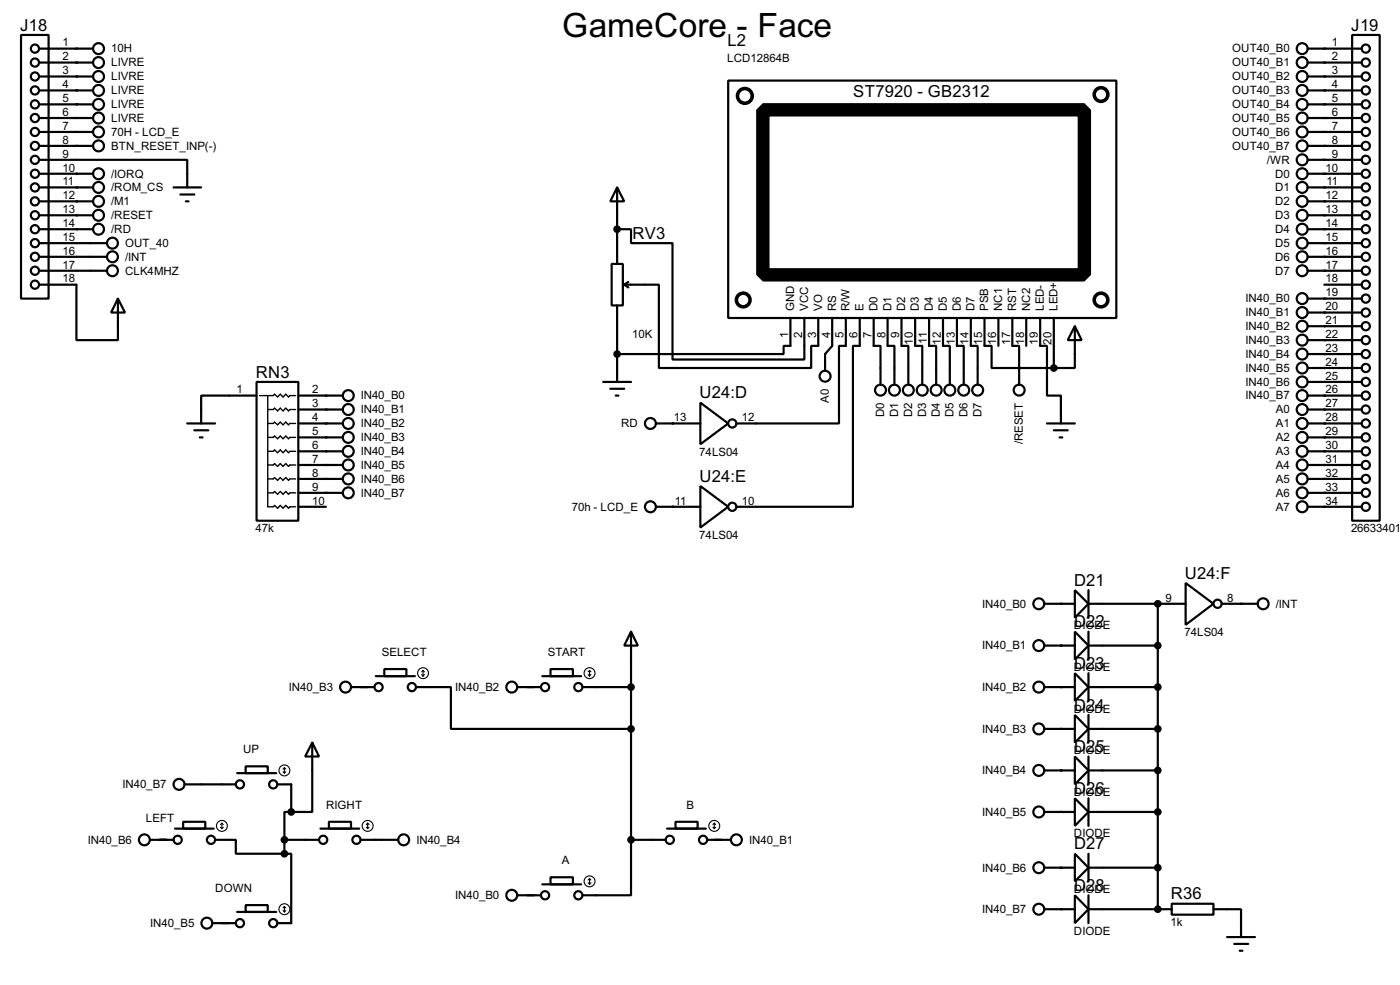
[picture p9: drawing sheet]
<svg xmlns="http://www.w3.org/2000/svg" width="256mm" height="180mm" viewBox="0 0 256 180" stroke-linecap="round" stroke-linejoin="round" font-family="sans-serif">
<g fill="#000">
<circle cx="14" cy="14" r=".2"/>
<circle cx="14" cy="11.5" r=".2"/>
<circle cx="14" cy="16.6" r=".2"/>
<circle cx="14" cy="8.9" r=".2"/>
<circle cx="14" cy="19.1" r=".2"/>
<circle cx="242.6" cy="8.9" r=".2"/>
<circle cx="242.6" cy="11.5" r=".2"/>
<circle cx="242.6" cy="14" r=".2"/>
<circle cx="242.6" cy="16.6" r=".2"/>
<circle cx="242.6" cy="19.1" r=".2"/>
<circle cx="14" cy="24.2" r=".2"/>
<circle cx="14" cy="36.9" r=".2"/>
<circle cx="14" cy="26.7" r=".2"/>
<circle cx="14" cy="34.3" r=".2"/>
<circle cx="14" cy="39.4" r=".2"/>
<circle cx="14" cy="21.6" r=".2"/>
<circle cx="14" cy="31.8" r=".2"/>
<circle cx="242.6" cy="34.3" r=".2"/>
<circle cx="242.6" cy="21.6" r=".2"/>
<circle cx="242.6" cy="24.2" r=".2"/>
<circle cx="242.6" cy="26.7" r=".2"/>
<circle cx="242.6" cy="29.3" r=".2"/>
<circle cx="242.6" cy="31.8" r=".2"/>
<circle cx="242.6" cy="36.9" r=".2"/>
<circle cx="242.6" cy="39.4" r=".2"/>
<circle cx="14" cy="42" r=".2"/>
<circle cx="242.6" cy="54.7" r=".2"/>
<circle cx="242.6" cy="42" r=".2"/>
<circle cx="242.6" cy="44.5" r=".2"/>
<circle cx="242.6" cy="49.6" r=".2"/>
<circle cx="242.6" cy="57.2" r=".2"/>
<circle cx="242.6" cy="47" r=".2"/>
<circle cx="242.6" cy="59.7" r=".2"/>
<circle cx="59.7" cy="72.4" r=".2"/>
<circle cx="59.7" cy="75" r=".2"/>
<circle cx="59.7" cy="77.5" r=".2"/>
<circle cx="123.2" cy="77.5" r=".2"/>
<circle cx="242.6" cy="64.8" r=".2"/>
<circle cx="242.6" cy="67.4" r=".2"/>
<circle cx="242.6" cy="69.9" r=".2"/>
<circle cx="242.6" cy="72.4" r=".2"/>
<circle cx="242.6" cy="77.5" r=".2"/>
<circle cx="242.6" cy="75" r=".2"/>
<circle cx="242.6" cy="62.3" r=".2"/>
<circle cx="59.7" cy="90.2" r=".2"/>
<circle cx="59.7" cy="82.6" r=".2"/>
<circle cx="59.7" cy="80.1" r=".2"/>
<circle cx="59.7" cy="85.1" r=".2"/>
<circle cx="59.7" cy="87.7" r=".2"/>
<circle cx="123.2" cy="92.8" r=".2"/>
<circle cx="242.6" cy="82.6" r=".2"/>
<circle cx="242.6" cy="90.2" r=".2"/>
<circle cx="242.6" cy="80.1" r=".2"/>
<circle cx="242.6" cy="87.7" r=".2"/>
<circle cx="242.6" cy="92.8" r=".2"/>
<circle cx="242.6" cy="85.1" r=".2"/>
<circle cx="194.4" cy="110.5" r=".2"/>
<circle cx="194.4" cy="118.2" r=".2"/>
<circle cx="212.1" cy="110.5" r=".2"/>
<circle cx="227.4" cy="110.5" r=".2"/>
<circle cx="194.4" cy="133.4" r=".2"/>
<circle cx="194.4" cy="125.8" r=".2"/>
<circle cx="194.4" cy="148.6" r=".2"/>
<circle cx="194.4" cy="158.8" r=".2"/>
<circle cx="194.4" cy="141" r=".2"/>
<circle cx="194.4" cy="166.4" r=".2"/>
<circle cx="212.1" cy="166.4" r=".2"/>
</g>
<g fill="none" stroke="#000" stroke-width=".4">
<path d="M3.9 6.4h5v48.3h-5zM7.2 11.5h9.9M7.2 14h9.9M7.2 16.6h9.9M7.2 19.1h9.9M7.2 8.9h9.9M133.4 14.8h71.1v43.4h-71.1zM239.6 11.5h9.9M239.6 14h9.9M239.6 16.6h9.9M239.6 19.1h9.9M239.6 8.9h9.9"/>
<path d="M247.7 6.4h5.1v88.9h-5.1zM7.2 29.3h27.1v5M7.2 34.3h9.9M7.2 36.9h9.9M7.2 21.6h9.9M7.2 24.2h9.9M7.2 26.7h9.9M7.2 31.8h9.9M7.2 39.4h9.9M31.8 34.3h5.1M33.1 35.6h2.5M34.1 36.9h.5"/>
<path d="M113.1 34.3l1.3 2.6h-2.6zM113.1 34.3v14M239.6 34.3h9.9M239.6 36.9h9.9M239.6 21.6h9.9M239.6 24.2h9.9M239.6 26.7h9.9M239.6 31.8h9.9M239.6 39.4h9.9M239.6 29.3h9.9M7.2 52.1h6.8v10.2h7.6v-7.6M7.2 44.5h12.4"/>
<path d="M7.2 47h12.4M7.2 49.6h12.4M7.2 42h9.9M21.6 54.7l1.3 2.5h-2.5zM112.1 48.3h2v7.6h-2zM113.1 42h2.5v2.5h7.6v21.3h24.2v-7.6M113.1 55.9v14M114.4 52.1h6.3v15.3h27.9v-4.1h1.3v-5.1M114.4 52.1l.7 .5M115.1 51.6l-.7 .5M144.8 58.2v5.1h-1.2v1.5h-30.5M152.5 58.2v5.1l-1.3 1.5v3.1"/>
<path d="M155 58.2v5.1h-1.3v14.2h-18.8M157.5 58.2v5.1h-1.2v29.5h-21.4M160.1 58.2v5.1h1.2v7.1M162.6 58.2v5.1h1.3v7.1M165.2 58.2v5.1h1.2v7.1M167.7 58.2v5.1h1.3v7.1M170.2 58.2v5.1h1.3v7.1M172.8 58.2v5.1h1.2v7.1M175.3 58.2v5.1h1.3v7.1M177.9 58.2v5.1h1.2v7.1M180.4 58.2v5.1h1.3v4.1h11.4M182.9 58.2v5.1"/>
<path d="M185.5 58.2v5.1h1.2v7.1M188 58.2v5.1M190.6 58.2v5.1h1.2v9.1h2.6v5.1M193.1 58.2v9.2M196.9 59.7l1.3 2.6h-2.6zM196.9 59.7v7.7h-3.8M239.6 44.5h9.9M239.6 47h9.9M239.6 49.6h9.9M239.6 54.7h9.9M239.6 57.2h9.9M239.6 59.7h9.9"/>
<path d="M239.6 42h9.9M242.6 52.1h6.9M34.3 77.5h5.1M35.6 78.8h2.6M47 69.9h7.7v25.4h-7.7zM47 72.4h-10.1v5.1M54.7 72.4h8.1M54.7 75h8.1M54.7 77.5h8.1M110.5 69.9h5.1M111.8 71.2h2.6M112.8 72.4h.5"/>
<path d="M120.2 77.5h8.1M128.3 73.7l5.1 3.8-5.1 3.8zM191.8 77.5h5.1M193.1 78.8h2.5M239.6 62.3h9.9M239.6 64.8h9.9M239.6 67.4h9.9M239.6 69.9h9.9M239.6 72.4h9.9M239.6 75h9.9M239.6 77.5h9.9M36.6 80.1h.5"/>
<path d="M54.7 82.6h8.1M54.7 92.8h5M54.7 90.2h8.1M54.7 85.1h8.1M54.7 80.1h8.1M54.7 87.7h8.1M120.2 92.8h8.1M128.3 89l5.1 3.8-5.1 3.8zM194.1 80.1h.5M239.6 82.6h9.9M239.6 92.8h9.9M239.6 90.2h9.9"/>
<path d="M239.6 85.1h9.9M239.6 80.1h9.9M239.6 87.7h9.9M115.6 115.6l1.3 2.6h-2.5zM115.6 115.6v38.1M191.3 118.2h5.6M191.3 110.5h5.6M196.9 108l2.5 2.5-2.5 2.6zM196.9 115.6l2.5 2.6-2.5 2.5zM199.4 118.2h12.7M199.4 110.5h17.8M199.4 108v5.1"/>
<path d="M199.4 115.6v5.1M212.1 110.5v55.9M217.2 106.7l5.1 3.8-5.1 3.9zM223.8 110.5h6.6M57.2 135.9l1.3 2.6h-2.6zM57.2 135.9v12.7h-3.8M64.3 125.8h4.3M68.9 123.8h7.1M70.4 122.5h4.1v1.3h-4.1zM76.3 125.8h6.3v7.6h33M94.8 125.8h4.3M99.4 123.8h7.1"/>
<path d="M100.9 122.5h4.1v1.3h-4.1zM106.7 125.8h8.9M191.3 125.8h5.6M191.3 133.4h5.6M196.9 123.2l2.5 2.6-2.5 2.5zM196.9 130.9l2.5 2.5-2.5 2.5zM196.9 138.5l2.5 2.5-2.5 2.6zM199.4 125.8h12.7M199.4 133.4h12.7M199.4 123.2v5.1M199.4 130.9v5M199.4 138.5v5.1"/>
<path d="M27.5 153.7h4.3M32.1 151.7h7.1M33.6 150.4h4v1.3h-4zM33.8 143.6h9.4M39.4 153.7h3.8v2.6h8.9M43.5 141.5h7.1M45 140.3h4.1v1.2h-4.1zM50.9 143.6h2.5v5M52.1 156.3h1.3v12.7h-2.5M52.1 153.7h6.4M52.1 153.7v2.6M53.4 148.6h-1.3v5.1"/>
<path d="M58.7 151.7h7.1M60.3 150.4h4v1.3h-4zM66.1 153.7h6.9M115.6 153.7v10.2h-8.9M115.6 153.7h6.4M122.2 151.7h7.1M123.8 150.4h4v1.3h-4zM129.6 153.7h4.3M191.3 158.8h5.6M191.3 148.6h5.6M191.3 141h5.6M196.9 146.1l2.5 2.5-2.5 2.6z"/>
<path d="M196.9 156.3l2.5 2.5-2.5 2.5zM199.4 158.8h12.7M199.4 148.6h12.7M199.4 141h12.7M199.4 146.1v5.1M199.4 156.3v5M38.9 169h4.3M43.5 166.9h7.1M45 165.7h4.1v1.2h-4.1zM94.8 163.9h4.3M99.4 161.9h7.1M100.9 160.6h4.1v1.3h-4.1z"/>
<path d="M191.3 166.4h5.6M196.9 163.9l2.5 2.5-2.5 2.6zM199.4 166.4h15.3M199.4 163.9v5.1M214.7 165.4h7.6v2h-7.6zM222.3 166.4h5.1v5.1M224.8 171.5h5.1M226.1 172.8h2.6M227.1 174h.5"/>
<circle cx="6.4" cy="19.1" r=".75"/>
<circle cx="6.4" cy="8.9" r=".75"/>
<circle cx="6.4" cy="14" r=".75"/>
<circle cx="6.4" cy="11.5" r=".75"/>
<circle cx="6.4" cy="16.6" r=".75"/>
<circle cx="18" cy="11.5" r="1"/>
<circle cx="18" cy="8.9" r="1"/>
<circle cx="18" cy="16.6" r="1"/>
<circle cx="18" cy="19.1" r="1"/>
<circle cx="18" cy="14" r="1"/>
<circle cx="238.5" cy="8.9" r="1"/>
<circle cx="238.5" cy="11.5" r="1"/>
<circle cx="238.5" cy="14" r="1"/>
<circle cx="238.5" cy="16.6" r="1"/>
<circle cx="238.5" cy="19.1" r="1"/>
<circle cx="250.2" cy="8.9" r=".75"/>
<circle cx="250.2" cy="11.5" r=".75"/>
<circle cx="250.2" cy="14" r=".75"/>
<circle cx="250.2" cy="16.6" r=".75"/>
<circle cx="250.2" cy="19.1" r=".75"/>
<circle cx="6.4" cy="39.4" r=".75"/>
<circle cx="6.4" cy="36.9" r=".75"/>
<circle cx="6.4" cy="26.7" r=".75"/>
<circle cx="6.4" cy="34.3" r=".75"/>
<circle cx="6.4" cy="29.3" r=".75"/>
<circle cx="6.4" cy="31.8" r=".75"/>
<circle cx="6.4" cy="24.2" r=".75"/>
<circle cx="6.4" cy="21.6" r=".75"/>
<circle cx="18" cy="31.8" r="1"/>
<circle cx="18" cy="26.7" r="1"/>
<circle cx="18" cy="34.3" r="1"/>
<circle cx="18" cy="36.9" r="1"/>
<circle cx="18" cy="39.4" r="1"/>
<circle cx="18" cy="24.2" r="1"/>
<circle cx="18" cy="21.6" r="1"/>
<circle cx="238.5" cy="31.8" r="1"/>
<circle cx="238.5" cy="26.7" r="1"/>
<circle cx="238.5" cy="34.3" r="1"/>
<circle cx="238.5" cy="36.9" r="1"/>
<circle cx="238.5" cy="39.4" r="1"/>
<circle cx="238.5" cy="29.3" r="1"/>
<circle cx="238.5" cy="21.6" r="1"/>
<circle cx="238.5" cy="24.2" r="1"/>
<circle cx="250.2" cy="34.3" r=".75"/>
<circle cx="250.2" cy="36.9" r=".75"/>
<circle cx="250.2" cy="26.7" r=".75"/>
<circle cx="250.2" cy="31.8" r=".75"/>
<circle cx="250.2" cy="29.3" r=".75"/>
<circle cx="250.2" cy="39.4" r=".75"/>
<circle cx="250.2" cy="24.2" r=".75"/>
<circle cx="250.2" cy="21.6" r=".75"/>
<circle cx="6.4" cy="52.1" r=".75"/>
<circle cx="6.4" cy="44.5" r=".75"/>
<circle cx="6.4" cy="42" r=".75"/>
<circle cx="6.4" cy="49.6" r=".75"/>
<circle cx="6.4" cy="47" r=".75"/>
<circle cx="18" cy="42" r="1"/>
<circle cx="20.6" cy="47" r="1"/>
<circle cx="20.6" cy="49.6" r="1"/>
<circle cx="20.6" cy="44.5" r="1"/>
<circle cx="238.5" cy="49.6" r="1"/>
<circle cx="238.5" cy="42" r="1"/>
<circle cx="238.5" cy="47" r="1"/>
<circle cx="238.5" cy="44.5" r="1"/>
<circle cx="238.5" cy="54.7" r="1"/>
<circle cx="238.5" cy="57.2" r="1"/>
<circle cx="238.5" cy="59.7" r="1"/>
<circle cx="250.2" cy="59.7" r=".75"/>
<circle cx="250.2" cy="57.2" r=".75"/>
<circle cx="250.2" cy="54.7" r=".75"/>
<circle cx="250.2" cy="52.1" r=".75"/>
<circle cx="250.2" cy="44.5" r=".75"/>
<circle cx="250.2" cy="49.6" r=".75"/>
<circle cx="250.2" cy="47" r=".75"/>
<circle cx="250.2" cy="42" r=".75"/>
<circle cx="63.8" cy="75" r="1"/>
<circle cx="63.8" cy="72.4" r="1"/>
<circle cx="63.8" cy="77.5" r="1"/>
<circle cx="119.1" cy="77.5" r="1"/>
<circle cx="134.1" cy="77.5" r=".75"/>
<circle cx="151.1" cy="68.9" r="1"/>
<circle cx="161.3" cy="71.4" r="1"/>
<circle cx="163.8" cy="71.4" r="1"/>
<circle cx="166.4" cy="71.4" r="1"/>
<circle cx="168.9" cy="71.4" r="1"/>
<circle cx="171.5" cy="71.4" r="1"/>
<circle cx="174" cy="71.4" r="1"/>
<circle cx="176.5" cy="71.4" r="1"/>
<circle cx="179.1" cy="71.4" r="1"/>
<circle cx="186.7" cy="71.4" r="1"/>
<circle cx="238.5" cy="62.3" r="1"/>
<circle cx="238.5" cy="64.8" r="1"/>
<circle cx="238.5" cy="69.9" r="1"/>
<circle cx="238.5" cy="72.4" r="1"/>
<circle cx="238.5" cy="67.4" r="1"/>
<circle cx="238.5" cy="77.5" r="1"/>
<circle cx="238.5" cy="75" r="1"/>
<circle cx="250.2" cy="67.4" r=".75"/>
<circle cx="250.2" cy="69.9" r=".75"/>
<circle cx="250.2" cy="72.4" r=".75"/>
<circle cx="250.2" cy="64.8" r=".75"/>
<circle cx="250.2" cy="62.3" r=".75"/>
<circle cx="250.2" cy="75" r=".75"/>
<circle cx="250.2" cy="77.5" r=".75"/>
<circle cx="63.8" cy="82.6" r="1"/>
<circle cx="63.8" cy="87.7" r="1"/>
<circle cx="63.8" cy="85.1" r="1"/>
<circle cx="63.8" cy="80.1" r="1"/>
<circle cx="63.8" cy="90.2" r="1"/>
<circle cx="119.1" cy="92.8" r="1"/>
<circle cx="134.1" cy="92.8" r=".75"/>
<circle cx="238.5" cy="92.8" r="1"/>
<circle cx="238.5" cy="90.2" r="1"/>
<circle cx="238.5" cy="87.7" r="1"/>
<circle cx="238.5" cy="82.6" r="1"/>
<circle cx="238.5" cy="80.1" r="1"/>
<circle cx="238.5" cy="85.1" r="1"/>
<circle cx="250.2" cy="90.2" r=".75"/>
<circle cx="250.2" cy="92.8" r=".75"/>
<circle cx="250.2" cy="87.7" r=".75"/>
<circle cx="250.2" cy="80.1" r=".75"/>
<circle cx="250.2" cy="85.1" r=".75"/>
<circle cx="250.2" cy="82.6" r=".75"/>
<circle cx="190.3" cy="110.5" r="1"/>
<circle cx="190.3" cy="118.2" r="1"/>
<circle cx="223" cy="110.5" r=".75"/>
<circle cx="231.4" cy="110.5" r="1"/>
<circle cx="63.3" cy="125.8" r="1"/>
<circle cx="69.3" cy="125.8" r=".75"/>
<circle cx="75.4" cy="125.8" r=".75"/>
<circle cx="93.7" cy="125.8" r="1"/>
<circle cx="99.8" cy="125.8" r=".75"/>
<circle cx="105.9" cy="125.8" r=".75"/>
<circle cx="190.3" cy="125.8" r="1"/>
<circle cx="190.3" cy="133.4" r="1"/>
<circle cx="26.4" cy="153.7" r="1"/>
<circle cx="32.5" cy="153.7" r=".75"/>
<circle cx="32.8" cy="143.6" r="1"/>
<circle cx="38.6" cy="153.7" r=".75"/>
<circle cx="43.9" cy="143.6" r=".75"/>
<circle cx="50" cy="143.6" r=".75"/>
<circle cx="59.2" cy="153.7" r=".75"/>
<circle cx="65.3" cy="153.7" r=".75"/>
<circle cx="73.9" cy="153.7" r="1"/>
<circle cx="122.7" cy="153.7" r=".75"/>
<circle cx="128.8" cy="153.7" r=".75"/>
<circle cx="134.9" cy="153.7" r="1"/>
<circle cx="190.3" cy="148.6" r="1"/>
<circle cx="190.3" cy="141" r="1"/>
<circle cx="190.3" cy="158.8" r="1"/>
<circle cx="37.9" cy="169" r="1"/>
<circle cx="43.9" cy="169" r=".75"/>
<circle cx="50" cy="169" r=".75"/>
<circle cx="93.7" cy="163.9" r="1"/>
<circle cx="99.8" cy="163.9" r=".75"/>
<circle cx="105.9" cy="163.9" r=".75"/>
<circle cx="190.3" cy="166.4" r="1"/>
</g>
<g fill="none" stroke="#000" stroke-width=".65">
<circle cx="136.4" cy="17.6" r="1.35"/>
<circle cx="201.7" cy="17.3" r="1.25"/>
<circle cx="136.1" cy="54.9" r="1.25"/>
<circle cx="201.7" cy="54.9" r="1.25"/>
</g>
<path d="M139.8 20.1h58.9v30.2h-58.9z" fill="none" stroke="#000" stroke-width="2.5"/>
<path d="M143.1 20.4h51.8M143.1 49.8h52.3" fill="none" stroke="#000" stroke-width=".9"/>
<g fill="#000" stroke="#000" stroke-width=".4">
<circle cx="113" cy="42" r=".5"/>
<circle cx="113" cy="64.8" r=".5"/>
<circle cx="193" cy="67.4" r=".5"/>
<circle cx="212.1" cy="118.2" r=".5"/>
<circle cx="212.1" cy="110.5" r=".5"/>
<circle cx="115.6" cy="133.4" r=".5"/>
<circle cx="115.6" cy="125.8" r=".5"/>
<circle cx="212.1" cy="125.8" r=".5"/>
<circle cx="212.1" cy="133.4" r=".5"/>
<circle cx="52.1" cy="153.7" r=".5"/>
<circle cx="52.1" cy="156.3" r=".5"/>
<circle cx="53.3" cy="148.6" r=".5"/>
<circle cx="115.6" cy="153.7" r=".5"/>
<circle cx="212.1" cy="141" r=".5"/>
<circle cx="212.1" cy="158.8" r=".5"/>
<circle cx="212.1" cy="148.6" r=".5"/>
<circle cx="212.1" cy="166.4" r=".5"/>
</g>
<g fill="none" stroke="#000" stroke-width=".2">
<path d="M77.3 123.5l.2 .3M77.5 122.7v1.1M77.5 122.7l-.2 .3M77.5 122.7l.3 .3M77.8 123.5l-.3 .3M107.8 123.5l.2 .3M108 122.7v1.1M108 122.7l-.2 .3M108 122.7l.3 .3M108.3 123.5l-.3 .3M40.4 151.4l.3 .3M40.7 150.7v1"/>
<path d="M40.7 150.7l-.3 .2M40.7 150.7l.2 .2M40.9 151.4l-.2 .3M51.9 141.3l.2 .2M52.1 140.5v1M52.1 140.5l-.2 .3M52.1 140.5l.3 .3M52.4 141.3l-.3 .2M67.1 151.4l.3 .3M67.4 150.7v1M67.4 150.7l-.3 .2M67.4 150.7l.2 .2"/>
<path d="M67.6 151.4l-.2 .3M130.6 151.4l.3 .3M130.9 150.7v1M130.9 150.7l-.3 .2M130.9 150.7l.2 .2M131.1 151.4l-.2 .3M51.9 166.7l.2 .2M52.1 165.9v1M52.1 165.9l-.2 .3M52.1 165.9l.3 .3M52.4 166.7l-.3 .2M107.8 161.6l.2 .3"/>
<path d="M108 160.8v1.1M108 160.8l-.2 .3M108 160.8l.3 .3M108.3 161.6l-.3 .3"/>
<circle cx="77.5" cy="123.2" r="1"/>
<circle cx="108" cy="123.2" r="1"/>
<circle cx="40.6" cy="151.2" r="1"/>
<circle cx="52.1" cy="141" r="1"/>
<circle cx="67.3" cy="151.2" r="1"/>
<circle cx="130.8" cy="151.2" r="1"/>
<circle cx="52.1" cy="166.4" r="1"/>
<circle cx="108" cy="161.3" r="1"/>
</g>
<path d="M47.6 72.4h2.5l.2-.2 .6 .5 .5-.5 .5 .5 .5-.5 .5 .5 .2-.3h1.1M49.1 75h1l.2-.3 .6 .5 .5-.5 .5 .5 .5-.5 .5 .5 .2-.2h1.1M49.1 77.5h1l.2-.2 .6 .5 .5-.5 .5 .5 .5-.5 .5 .5 .2-.3h1.1M49.1 72.4v20.4h1l.2-.3 .6 .5 .5-.5 .5 .5 .5-.5 .5 .5 .2-.2h1.1M49.1 80.1h1l.2-.3 .6 .5 .5-.5 .5 .5 .5-.5 .5 .5 .2-.2h1.1M49.1 82.6h1l.2-.2 .6 .5 .5-.5 .5 .5 .5-.5 .5 .5 .2-.3h1.1M49.1 85.1h1l.2-.2 .6 .5 .5-.5 .5 .5 .5-.5 .5 .5 .2-.3h1.1M49.1 87.7h1l.2-.3 .6 .5 .5-.5 .5 .5 .5-.5 .5 .5 .2-.2h1.1M49.1 90.2h1l.2-.2 .6 .5 .5-.5 .5 .5 .5-.5 .5 .5 .2-.3h1.1" fill="none" stroke="#000" stroke-width=".25"/>
<text font-size="6.9" x="103" y="6.8">GameCore - Face</text>
<g font-size="3.4">
<text x="3.7" y="5.6">J18</text>
<text x="247.6" y="5.6">J19</text>
<text x="133.3" y="8.4">L2</text>
<text x="156.3" y="17.8">ST7920 - GB2312</text>
<text x="115.9" y="43.7">RV3</text>
<text x="46.9" y="69.1">RN3</text>
<text x="128.2" y="72.9">U24:D</text>
<text x="128.2" y="88.2">U24:E</text>
<text x="196.8" y="107.2">D21</text>
<text x="217.1" y="105.9">U24:F</text>
<text x="196.8" y="114.8">D22</text>
<text x="196.8" y="122.4">D23</text>
<text x="196.8" y="130.1">D24</text>
<text x="196.8" y="137.7">D25</text>
<text x="196.8" y="145.3">D26</text>
<text x="196.8" y="155.5">D27</text>
<text x="196.8" y="163.1">D28</text>
<text x="214.5" y="164.6">R36</text>
</g>
<g font-size="2.4">
<text x="11.5" y="8.5">1</text>
<text x="11.5" y="11.1">2</text>
<text x="20.4" y="9.6">10H</text>
<text x="133.2" y="11.4">LCD12864B</text>
<text x="225.7" y="9.6">OUT40_B0</text>
<text x="244" y="8.5">1</text>
<text x="244" y="11.1">2</text>
<text x="11.5" y="13.6">3</text>
<text x="11.5" y="16.2">4</text>
<text x="20.4" y="12.2">LIVRE</text>
<text x="20.4" y="14.7">LIVRE</text>
<text x="20.4" y="17.3">LIVRE</text>
<text x="225.7" y="12.2">OUT40_B1</text>
<text x="225.7" y="14.7">OUT40_B2</text>
<text x="225.7" y="17.3">OUT40_B3</text>
<text x="244" y="13.6">3</text>
<text x="244" y="16.2">4</text>
<text x="11.5" y="18.7">5</text>
<text x="11.5" y="21.2">6</text>
<text x="11.5" y="23.8">7</text>
<text x="20.4" y="19.8">LIVRE</text>
<text x="20.4" y="22.3">LIVRE</text>
<text x="225.7" y="19.8">OUT40_B4</text>
<text x="225.7" y="22.3">OUT40_B5</text>
<text x="244" y="18.7">5</text>
<text x="244" y="21.2">6</text>
<text x="244" y="23.8">7</text>
<text x="11.5" y="26.3">8</text>
<text x="11.5" y="28.9">9</text>
<text x="20.4" y="24.9">70H - LCD_E</text>
<text x="20.4" y="27.4">BTN_RESET_INP(-)</text>
<text x="225.7" y="24.9">OUT40_B6</text>
<text x="225.7" y="27.4">OUT40_B7</text>
<text x="232.1" y="30">/WR</text>
<text x="244" y="26.3">8</text>
<text x="244" y="28.9">9</text>
<text x="11.5" y="31.4">10</text>
<text x="11.5" y="33.9">11</text>
<text x="20.4" y="32.5">/IORQ</text>
<text x="20.4" y="35">/ROM_CS</text>
<text x="233.6" y="32.5">D0</text>
<text x="233.6" y="35">D1</text>
<text x="242.9" y="31.4">10</text>
<text x="243" y="33.9">11</text>
<text x="11.5" y="36.5">12</text>
<text x="11.5" y="39">13</text>
<text x="11.5" y="41.6">14</text>
<text x="20.4" y="37.6">/M1</text>
<text x="20.4" y="40.1">/RESET</text>
<text x="233.6" y="37.6">D2</text>
<text x="233.6" y="40.1">D3</text>
<text x="242.9" y="36.5">12</text>
<text x="242.9" y="39">13</text>
<text x="242.9" y="41.6">14</text>
<text x="11.5" y="44.1">15</text>
<text x="11.5" y="46.6">16</text>
<text x="20.4" y="42.7">/RD</text>
<text x="22.9" y="47.7">/INT</text>
<text x="22.9" y="45.2">OUT_40</text>
<text x="233.6" y="45.2">D5</text>
<text x="233.6" y="42.7">D4</text>
<text x="233.6" y="47.7">D6</text>
<text x="242.9" y="44.1">15</text>
<text x="242.9" y="46.6">16</text>
<text x="11.5" y="49.2">17</text>
<text x="11.5" y="51.7">18</text>
<text x="22.9" y="50.3">CLK4MHZ</text>
<text x="233.6" y="50.3">D7</text>
<text x="242.9" y="49.2">17</text>
<text x="242.9" y="51.7">18</text>
<text x="145.5" y="56.9" transform="rotate(-90 145.5 56.9)">GND</text>
<text x="148.1" y="56.9" transform="rotate(-90 148.1 56.9)">VCC</text>
<text x="150.6" y="56.9" transform="rotate(-90 150.6 56.9)">VO</text>
<text x="153.2" y="56.9" transform="rotate(-90 153.2 56.9)">RS</text>
<text x="155.7" y="56.9" transform="rotate(-90 155.7 56.9)">R/W</text>
<text x="158.2" y="56.9" transform="rotate(-90 158.2 56.9)">E</text>
<text x="160.8" y="56.9" transform="rotate(-90 160.8 56.9)">D0</text>
<text x="163.3" y="56.9" transform="rotate(-90 163.3 56.9)">D1</text>
<text x="165.9" y="56.9" transform="rotate(-90 165.9 56.9)">D2</text>
<text x="168.4" y="56.9" transform="rotate(-90 168.4 56.9)">D3</text>
<text x="170.9" y="56.9" transform="rotate(-90 170.9 56.9)">D4</text>
<text x="173.5" y="56.9" transform="rotate(-90 173.5 56.9)">D5</text>
<text x="176" y="56.9" transform="rotate(-90 176 56.9)">D6</text>
<text x="178.6" y="56.9" transform="rotate(-90 178.6 56.9)">D7</text>
<text x="181.1" y="56.9" transform="rotate(-90 181.1 56.9)">PSB</text>
<text x="183.6" y="56.9" transform="rotate(-90 183.6 56.9)">NC1</text>
<text x="186.2" y="56.9" transform="rotate(-90 186.2 56.9)">RST</text>
<text x="188.7" y="56.9" transform="rotate(-90 188.7 56.9)">NC2</text>
<text x="191.2" y="56.9" transform="rotate(-90 191.2 56.9)">LED-</text>
<text x="193.8" y="56.9" transform="rotate(-90 193.8 56.9)">LED+</text>
<text x="228.2" y="55.4">IN40_B0</text>
<text x="228.2" y="57.9">IN40_B1</text>
<text x="242.9" y="54.3">19</text>
<text x="242.9" y="56.8">20</text>
<text x="242.9" y="59.3">21</text>
<text x="115.8" y="61.8">10K</text>
<text x="144.4" y="61.9" transform="rotate(-90 144.4 61.9)">1</text>
<text x="147" y="61.9" transform="rotate(-90 147 61.9)">2</text>
<text x="149.5" y="61.9" transform="rotate(-90 149.5 61.9)">3</text>
<text x="152" y="61.9" transform="rotate(-90 152 61.9)">4</text>
<text x="154.6" y="61.9" transform="rotate(-90 154.6 61.9)">5</text>
<text x="157.1" y="61.9" transform="rotate(-90 157.1 61.9)">6</text>
<text x="159.7" y="61.9" transform="rotate(-90 159.7 61.9)">7</text>
<text x="162.2" y="61.9" transform="rotate(-90 162.2 61.9)">8</text>
<text x="164.8" y="61.9" transform="rotate(-90 164.8 61.9)">9</text>
<text x="167.2" y="63" transform="rotate(-90 167.2 63)">10</text>
<text x="169.8" y="62.9" transform="rotate(-90 169.8 62.9)">11</text>
<text x="172.4" y="63.1" transform="rotate(-90 172.4 63.1)">12</text>
<text x="174.9" y="63.1" transform="rotate(-90 174.9 63.1)">13</text>
<text x="177.4" y="63" transform="rotate(-90 177.4 63)">14</text>
<text x="179.9" y="63" transform="rotate(-90 179.9 63)">15</text>
<text x="182.5" y="63.1" transform="rotate(-90 182.5 63.1)">16</text>
<text x="185.1" y="63.1" transform="rotate(-90 185.1 63.1)">17</text>
<text x="187.6" y="63.1" transform="rotate(-90 187.6 63.1)">18</text>
<text x="190.1" y="63.1" transform="rotate(-90 190.1 63.1)">19</text>
<text x="192.6" y="63" transform="rotate(-90 192.6 63)">20</text>
<text x="228.2" y="60.4">IN40_B2</text>
<text x="228.2" y="63">IN40_B3</text>
<text x="228.2" y="65.5">IN40_B4</text>
<text x="242.9" y="61.9">22</text>
<text x="242.9" y="64.4">23</text>
<text x="43.4" y="72">1</text>
<text x="57.2" y="72">2</text>
<text x="228.2" y="68.1">IN40_B5</text>
<text x="228.2" y="70.6">IN40_B6</text>
<text x="242.9" y="67">24</text>
<text x="242.9" y="69.5">25</text>
<text x="242.9" y="72">26</text>
<text x="57.2" y="74.6">3</text>
<text x="57.2" y="77.1">4</text>
<text x="66.1" y="73.1">IN40_B0</text>
<text x="66.1" y="75.7">IN40_B1</text>
<text x="123.5" y="77.1">13</text>
<text x="135.9" y="77.1">12</text>
<text x="151.9" y="73.7" transform="rotate(-90 151.9 73.7)">A0</text>
<text x="162" y="76.4" transform="rotate(-90 162 76.4)">D0</text>
<text x="164.6" y="76.4" transform="rotate(-90 164.6 76.4)">D1</text>
<text x="167.1" y="76.4" transform="rotate(-90 167.1 76.4)">D2</text>
<text x="169.7" y="76.4" transform="rotate(-90 169.7 76.4)">D3</text>
<text x="172.2" y="76.4" transform="rotate(-90 172.2 76.4)">D4</text>
<text x="174.7" y="76.4" transform="rotate(-90 174.7 76.4)">D5</text>
<text x="177.3" y="76.4" transform="rotate(-90 177.3 76.4)">D6</text>
<text x="179.8" y="76.4" transform="rotate(-90 179.8 76.4)">D7</text>
<text x="228.2" y="73.1">IN40_B7</text>
<text x="233.7" y="75.7">A0</text>
<text x="242.9" y="74.6">27</text>
<text x="242.9" y="77.1">28</text>
<text x="57.2" y="79.7">5</text>
<text x="57.2" y="82.2">6</text>
<text x="66.1" y="78.2">IN40_B2</text>
<text x="66.1" y="80.8">IN40_B3</text>
<text x="66.1" y="83.3">IN40_B4</text>
<text x="113.8" y="78.2">RD</text>
<text x="128.1" y="83.4">74LS04</text>
<text x="187.4" y="81.3" transform="rotate(-90 187.4 81.3)">/RESET</text>
<text x="233.7" y="78.2">A1</text>
<text x="233.7" y="83.3">A3</text>
<text x="233.7" y="80.8">A2</text>
<text x="242.9" y="79.7">29</text>
<text x="242.9" y="82.2">30</text>
<text x="57.2" y="84.7">7</text>
<text x="57.2" y="87.3">8</text>
<text x="57.2" y="89.8">9</text>
<text x="66.1" y="85.8">IN40_B5</text>
<text x="66.1" y="88.4">IN40_B6</text>
<text x="233.7" y="85.8">A4</text>
<text x="233.7" y="88.4">A5</text>
<text x="242.9" y="84.7">31</text>
<text x="242.9" y="87.3">32</text>
<text x="242.9" y="89.8">33</text>
<text x="57.2" y="92.4">10</text>
<text x="66.1" y="90.9">IN40_B7</text>
<text x="104.8" y="93.5">70h - LCD_E</text>
<text x="123.6" y="92.4">11</text>
<text x="135.9" y="92.4">10</text>
<text x="233.7" y="93.5">A7</text>
<text x="233.7" y="90.9">A6</text>
<text x="242.9" y="92.4">34</text>
<text x="46.8" y="97.4">47k</text>
<text x="128.1" y="98.7">74LS04</text>
<text x="247.5" y="97.4">26633401</text>
<text x="179.9" y="111.2">IN40_B0</text>
<text x="213.5" y="110.1">9</text>
<text x="224.8" y="110.1">8</text>
<text x="233.7" y="111.2">/INT</text>
<text x="179.9" y="118.9">IN40_B1</text>
<text x="196.7" y="115.2">DIODE</text>
<text x="217" y="116.5">74LS04</text>
<text x="69.9" y="120.1">SELECT</text>
<text x="100.4" y="120.1">START</text>
<text x="196.7" y="122.8">DIODE</text>
<text x="52.9" y="126.5">IN40_B3</text>
<text x="83.4" y="126.5">IN40_B2</text>
<text x="179.9" y="126.5">IN40_B2</text>
<text x="196.7" y="130.4">DIODE</text>
<text x="44.5" y="137.8">UP</text>
<text x="179.9" y="134.1">IN40_B3</text>
<text x="179.9" y="141.7">IN40_B4</text>
<text x="196.7" y="138">DIODE</text>
<text x="22.4" y="144.3">IN40_B7</text>
<text x="59.7" y="148">RIGHT</text>
<text x="125.8" y="148">B</text>
<text x="179.9" y="149.3">IN40_B5</text>
<text x="196.7" y="145.7">DIODE</text>
<text x="16.1" y="154.4">IN40_B6</text>
<text x="26.7" y="150.5">LEFT</text>
<text x="76.3" y="154.4">IN40_B4</text>
<text x="137.2" y="154.4">IN40_B1</text>
<text x="196.7" y="153.3">DIODE</text>
<text x="102.9" y="158.2">A</text>
<text x="179.9" y="159.5">IN40_B6</text>
<text x="39.4" y="163.2">DOWN</text>
<text x="83.4" y="164.6">IN40_B0</text>
<text x="179.9" y="167.1">IN40_B7</text>
<text x="196.7" y="163.4">DIODE</text>
<text x="27.5" y="169.7">IN40_B5</text>
<text x="196.7" y="171.1">DIODE</text>
<text x="214.5" y="169.5">1k</text>
</g>
</svg>
